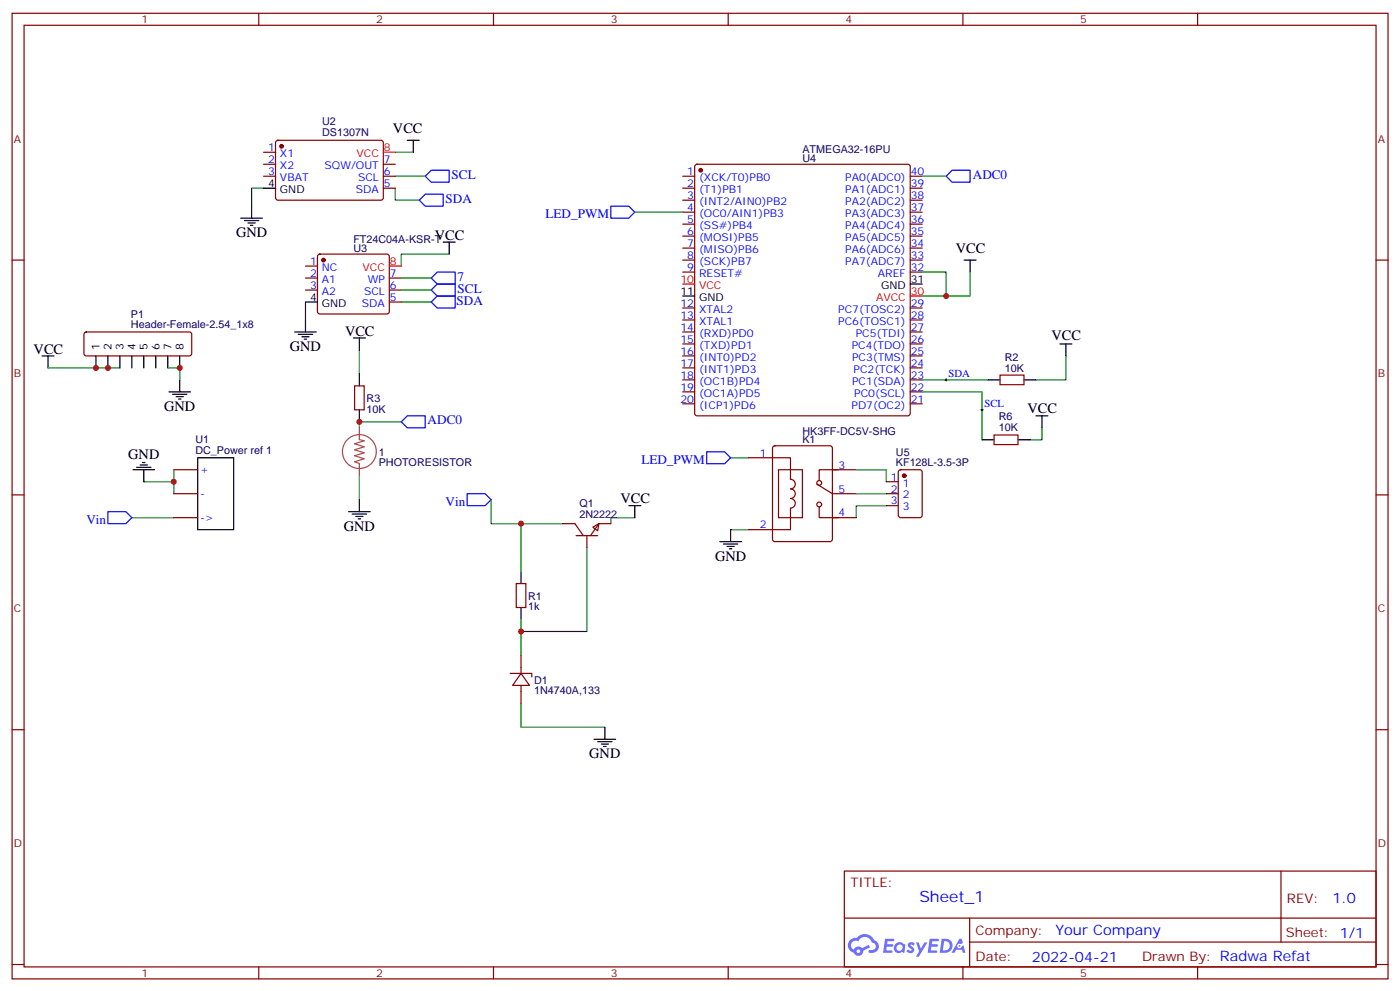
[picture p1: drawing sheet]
<svg xmlns="http://www.w3.org/2000/svg" width="412mm" height="292mm" viewBox="0 0 412 292" stroke-linecap="round" stroke-linejoin="round" font-family="sans-serif">
<g fill="none" stroke="#870000" stroke-width=".35">
<path d="M3.6 3.9h405.3v284.4h-405.3zM7.1 7.4h398.3v277.3h-398.3zM76.2 3.9v3.5M145.4 3.9v3.5M214.5 3.9v3.5M283.7 3.9v3.5M352.8 3.9v3.5M3.6 76.6h3.5M405.4 76.6h3.5M3.6 145.7h3.5M405.4 145.7h3.5M3.6 214.9h3.5"/>
<path d="M405.4 214.9h3.5M248.7 256.5h156.7v28.2h-156.7zM377.4 256.5v20.9M248.8 270.4h156.4M285.7 277.4h119.5M285.7 270.4v14.1M3.6 284h3.5M76.2 284.7v3.6M145.4 284.7v3.6M214.5 284.7v3.6M283.7 284.7v3.6M352.8 284.7v3.6"/>
<path d="M405.4 284h3.5"/>
</g>
<g fill="#5487ff">
<path d="M267.7 277.7a1.22 1.22 0 0 1 1.7 .2l-.3 .6a.47 .47 0 0 0-.4-.4 .47 .47 0 0 0-.5 .2l.2 .2a1.14 1.14 0 0 1 .7 1.8 1.14 1.14 0 0 1-1.9 0l-.2-.2 .5-.6 .7 .5a.29 .29 0 0 0 .4-.3 .29 .29 0 0 0-.3-.3 1.04 1.04 0 0 1-.6-1.7z"/>
<path d="M260.7 276.4h2.4l.3 .2-.1 .5-1.8 .1-.2 .8h1.6l.3 .4-.4 .4h-1.6l-.1 1.1h1.7l.2 .3-.2 .3-2.7 .1z"/>
<path d="M273.9 276.4h2.3l.4 .2-.2 .5-1.8 .1-.1 .8h1.5l.3 .4-.4 .4h-1.5l-.2 1.1h1.7l.2 .3-.2 .3-2.6 .1z"/>
<path d="M282.6 276.4h.7l.4 1.3-.6 .3a.69 .69 0 0 0-1.1 .3 .69 .69 0 0 0 .5 .9 .69 .69 0 0 0 .9-.6l.4-.2 .6 2.2h-.8l-.2-.9h-1.7l-.5 .9h-.9z"/>
<path d="M269.9 277.5h.7l.7 1.8 1.1-1.8h.8l-2.5 4.2h-.9l1-1.5z"/>
<path d="M277.4 276.4l-.6 4.2h1.4a2.11 2.11 0 0 0 2.4-2.1 2.11 2.11 0 0 0-2.5-2.1zM278.1 277.2a1.39 1.39 0 0 1 1.7 1.4 1.39 1.39 0 0 1-1.8 1.3h-.2z"/>
<path d="M263.7 278.1a1.54 1.54 0 0 0 0 2.1 1.54 1.54 0 0 0 2.1 .1l.6 .3 .3-2.3-.1-.3h-.5a1.49 1.49 0 0 0-2.4 .1zM264 279.1a.95 .95 0 0 1 1.9 0 .95 .95 0 0 1-1.9 0z"/>
<path d="M250.4 276.8a2.18 2.18 0 0 0 1.1 3.7 1.44 1.44 0 0 0 1.7 .9 1.44 1.44 0 0 0 1.1-1.4l2-1-.4-.8-1.9 1a1.47 1.47 0 0 0-2.5 .4 1.39 1.39 0 0 1-.6-1.9 1.39 1.39 0 0 1 2-.5 2.12 2.12 0 0 1 2.1-1.3 2.12 2.12 0 0 1 1.9 1.7 1.14 1.14 0 0 1 1.1 1.4 1.14 1.14 0 0 1-1.6 .7 .43 .43 0 0 0-.6 .4 .43 .43 0 0 0 .4 .5 1.98 1.98 0 0 0 2.6-1.2 1.98 1.98 0 0 0-1.3-2.6 3.1 3.1 0 0 0-5.2-.6l-.9 .1zM252.3 280.1a.55 .55 0 0 1 1.1 0 .55 .55 0 0 1-1.1 0z"/>
<circle cx="282.7" cy="278.5" r=".26"/>
</g>
<g fill="none" stroke="#008700" stroke-width=".35">
<path d="M77.6 55.4h-3.5v5.3M116.5 55.4v3.5h7M116.5 44.8h5.2M116.5 51.9h8.8M271.7 51.9h7M132.3 74.8h-14.1v3.6M187 62.5h14.1M90 88.9v5.3M118.2 88.9h8.8M118.2 85.4h8.8M118.2 81.9h8.8M271.7 80.1h7v7.1"/>
<path d="M285.8 80.1v7.1h-14.1M14.1 108.3h21.2M49.4 108.3h3.6v3.6M105.9 103v7.1M271.7 115.4h17.6v14.1M271.7 111.9h19.4M314 104.8v7.1h-8.8M51.2 138.3v3.6h-8.8M118.2 124.2h-12.3v1.8M215.2 134.8h5.3M252.3 138.3h8.8v3.6M307 126v3.5h-3.6"/>
<path d="M38.8 152.4h12.4M51.2 141.9v3.5M105.9 140.1v7M144.7 147.1v7.1h8.8M165.8 154.2h-12.3v14.1M187 152.4h-7v1.8M215.2 156h5.3M252.3 145.4h8.8M261.1 148.9h-8.8v3.5M172.9 161.3v24.6h-19.4M153.5 182.4v10.6M153.5 207.1v7.1h24.7"/>
</g>
<path d="M123.5 58.9l1.8-1.7h5.3v3.5h-5.3zM125.3 51.9l1.7-1.8h5.3v3.6h-5.3zM278.7 51.9l1.8-1.8h5.3v3.6h-5.3zM180 60.7h5.2l1.8 1.8-1.8 1.7h-5.2zM127 88.9l1.8-1.7h5.3v3.5h-5.3zM127 85.4l1.8-1.8h5.3v3.6h-5.3zM127 81.9l1.8-1.8h5.3v3.5h-5.3zM120 122.4h5.3v3.6h-5.3l-1.8-1.8zM208.2 133h5.3l1.7 1.8-1.7 1.8h-5.3zM31.8 150.7h5.3l1.7 1.7-1.7 1.8h-5.3zM137.6 145.4h5.3l1.8 1.7-1.8 1.8h-5.3z" fill="none" stroke="#00f" stroke-width=".35"/>
<g fill="none" stroke="#000" stroke-width=".35">
<path d="M77.6 55.4h3.6M120 41.3h3.5M121.7 41.3v3.5M70.9 64.2h6.4M72 64.9h4.2M73.1 65.7h2.1M73.8 66.4h.7M74.1 60.7v3.5M130.6 71.3h3.5M132.3 71.3v3.5M284 76.6h3.5M285.8 76.6v3.5"/>
<path d="M86.8 97.8h6.4M87.9 98.5h4.2M88.9 99.2h2.2M89.6 99.9h.7M90 94.2v3.6M90 88.9h3.5M104.1 99.5h3.5M105.9 99.5v3.5M201.1 87.2h3.5M268.1 83.6h3.6M12.4 104.8h3.5M14.1 104.8v3.5"/>
<path d="M28.3 104.8v3.5M31.8 104.8v3.5M35.3 104.8v3.5M38.8 104.8v3.5M42.4 104.8v3.5M45.9 104.8v3.5M49.4 104.8v3.5M49.8 115.4h6.3M50.8 116.1h4.3M51.9 116.8h2.1M52.6 117.5h.7M53 104.8v3.5"/>
<path d="M53 111.9v3.5M105.9 110.1v3.5M291.1 111.9h3.5M301.7 111.9h3.5M312.2 101.3h3.6M314 101.3v3.5M39.2 138.3h6.3M40.3 137.6h4.2M41.3 136.9h2.1M42 136.2h.7M42.4 138.3v3.6M58.2 134.8h10.6v21.2h-10.6z"/>
<path d="M105.9 120.7v3.5M289.3 129.5h3.5M299.9 129.5h3.5M305.2 122.4h3.5M307 122.4v3.6M102.7 150.7h6.3M103.8 151.4h4.2M104.8 152.1h2.1M105.5 152.8h.7M105.9 147.1v3.6M185.2 148.9h3.6M187 148.9v3.5"/>
<path d="M212.1 159.5h6.3M215.2 156v3.5M153.5 168.3v3.5M153.5 178.9v3.5M213.1 160.2h4.2M214.2 160.9h2.1M214.9 161.6h.7M175 217.7h6.4M176.1 218.4h4.2M177.1 219.1h2.1M177.8 219.8h.7M178.2 214.2v3.5"/>
</g>
<path d="M278.4 111.9h.7M278.7 111.5v.7M289 120.7h.7M289.3 120.3v.7" fill="none" stroke="#000" stroke-width=".29"/>
<path d="M229.3 138.3h7.1v14.1h-7.1z" fill="none" stroke="#870f00" stroke-width=".35"/>
<g fill="none" stroke="#870000" stroke-width=".35">
<path d="M77.6 51.9h3.6M77.6 44.8h3.6M77.6 48.4h3.6M81.4 41.5l.5-.2 30.6 .1 .4 .6v16.5l-.7 .4h-30.6l-.4-.7v-16.2zM112.9 51.9h3.6M112.9 55.4h3.6M112.9 48.4h3.6M201.1 51.9h3.5M201.1 55.4h3.5M201.1 58.9h3.5M204.9 48.6l.5-.2h62l.5 .2 .2 .5v72.6l-.2 .5-.5 .2h-62l-.5-.2-.3-.5v-72.6zM268.1 51.9h3.6"/>
<path d="M268.1 55.4h3.6M268.1 58.9h3.6M90 78.4h3.5M93.8 75l.4-.2h19.8l.5 .2 .2 .5v16.3l-.2 .5-.5 .2h-19.8l-.5-.3-.2-.4v-16.3zM201.1 62.5h3.5M201.1 66h3.5M201.1 69.5h3.5M201.1 73.1h3.5M201.1 76.6h3.5M268.1 62.5h3.6M268.1 66h3.6M268.1 69.5h3.6"/>
<path d="M268.1 73.1h3.6M268.1 76.6h3.6M25 98l.4-.2h30.4l.5 .2 .2 .5v5.6l-.3 .5-.4 .2h-30.4l-.5-.2-.2-.5v-5.6zM90 81.9h3.5M90 85.4h3.5M114.7 81.9h3.5M114.7 85.4h3.5M114.7 88.9h3.5M201.1 80.1h3.5M201.1 90.7h3.5M201.1 94.2h3.5M201.1 97.8h3.5"/>
<path d="M268.1 80.1h3.6M268.1 90.7h3.6M268.1 94.2h3.6M268.1 97.8h3.6M104.5 113.6h2.8v7.1h-2.8zM201.1 101.3h3.5M201.1 104.8h3.5M201.1 108.3h3.5M201.1 111.9h3.5M201.1 115.4h3.5M201.1 118.9h3.5M268.1 101.3h3.6"/>
<path d="M268.1 104.8h3.6M268.1 108.3h3.6M268.1 111.9h3.6M268.1 115.4h3.6M268.1 118.9h3.6M294.6 110.5h7.1v2.8h-7.1zM51.2 138.3h7M220.5 134.8h12.4v6.3a1.41 1.41 0 0 1 1.4 1.5 1.41 1.41 0 0 1-1.4 1.4 1.41 1.41 0 0 1 1.4 1.4 1.41 1.41 0 0 1-1.4 1.4 1.41 1.41 0 0 1 1.4 1.4 1.41 1.41 0 0 1-1.4 1.4v6.4h-12.4M227.8 131.5l.5-.2h16.2l.7 .4v27.1l-.4 .6-16.5 .1-.7-.5v-27zM245.2 138.3h7.1M247 138.3h-5.7v3.2M264.9 138.5l.4-.2h5.7l.6 .5 .1 12.9-.5 .7h-5.9l-.6-.4-.1-13z"/>
<path d="M292.8 128.1h7.1v2.8h-7.1zM51.2 152.4h7M51.2 145.4h7M165.8 154.2h3.6l2.4 3.5M169.7 157.7h6.4M172.9 157.7v3.6M174.7 155.3l1.7-1.1-.3 2.1zM180 154.2h-3.6l-2.4 3.5M240.6 142.6l4.6 2.8h7.1M241.3 149.3v3.1h5.7M245.2 152.4h7.1M261.1 145.4h3.5"/>
<path d="M261.1 141.9h3.5M261.1 148.9h3.5M152.1 171.8h2.8v7.1h-2.8zM150.3 198.3h6.4v1.1M153.5 198.3l2.5 3.5h-5zM153.5 193v5.3M153.5 201.8v5.3"/>
<circle cx="241.3" cy="142.2" r=".71"/>
<circle cx="241.3" cy="148.6" r=".71"/>
</g>
<g fill="#870000" stroke="#870000" stroke-width=".35">
<circle cx="206.4" cy="50.1" r=".53"/>
<circle cx="95.3" cy="76.6" r=".53"/>
<circle cx="266.4" cy="140.1" r=".53"/>
<circle cx="82.9" cy="43.1" r=".53"/>
</g>
<path d="M112.9 44.8h3.6M114.7 78.4h3.5M201.1 83.6h3.5M268.1 87.2h3.6" fill="none" stroke="#f00" stroke-width=".35"/>
<path d="M105.9 128a5 5 0 0 0-4.5 7.2 5 5 0 0 0 8.5 .8 5 5 0 0 0-3.1-7.9l-.9-.1M105.9 126v3.4l1.4 .4-2.8 .9 2.8 .9-2.8 .8 2.8 .9-2.8 .9 2.8 .9-2.8 .9 1.4 .5M105.9 136.6v3.5" fill="none" stroke="#a64a4a" stroke-width=".35"/>
<g fill="#c00">
<circle cx="278.7" cy="87.2" r=".88"/>
<circle cx="53" cy="108.3" r=".88"/>
<circle cx="28.3" cy="108.3" r=".88"/>
<circle cx="31.8" cy="108.3" r=".88"/>
<circle cx="105.9" cy="124.2" r=".88"/>
<circle cx="51.2" cy="141.9" r=".88"/>
<circle cx="153.5" cy="154.2" r=".88"/>
<circle cx="153.5" cy="185.9" r=".88"/>
</g>
<text font-size="4.6" fill="#00f" x="270.8" y="265.5">Sheet_1</text>
<g font-size="4.2">
<text x="115.8" y="39.2">VCC</text>
<text x="69.5" y="69.9">GND</text>
<text x="128.1" y="70.6">VCC</text>
<text x="281.6" y="74.5">VCC</text>
<text x="101.6" y="98.8">VCC</text>
<text x="309.8" y="100.3">VCC</text>
<text x="9.9" y="104.1">VCC</text>
<text x="85.4" y="103.4">GND</text>
<text x="48.4" y="121">GND</text>
<text x="302.7" y="121.7">VCC</text>
<text x="37.8" y="135.2">GND</text>
<text x="182.8" y="148.2">VCC</text>
<text x="101.3" y="156.3">GND</text>
<text x="210.6" y="165.1">GND</text>
<text x="173.6" y="223.3">GND</text>
</g>
<g font-size="4.2" fill="#00f">
<text x="392.5" y="265.8">1.0</text>
<text x="310.9" y="275.3">Your Company</text>
<text x="304" y="283.1">2022-04-21</text>
</g>
<g font-size="3.9" fill="#00f">
<text x="133" y="52.7">SCL</text>
<text x="286.6" y="52.7">ADC0</text>
<text x="131.3" y="59.7">SDA</text>
<text x="160.7" y="64.2">LED_PWM</text>
<text x="134.8" y="82.7">7</text>
<text x="134.5" y="89.7">SDA</text>
<text x="134.8" y="86.2">SCL</text>
<text x="126" y="125">ADC0</text>
<text x="188.9" y="136.6">LED_PWM</text>
<text x="131.3" y="148.9">Vin</text>
<text x="25.4" y="154.2">Vin</text>
</g>
<g font-size="3.9" fill="#800">
<text x="250.5" y="261.1">TITLE:</text>
<text x="379.1" y="265.8">REV:</text>
<text x="287.4" y="275.3">Company:</text>
<text x="378.8" y="275.9">Sheet: 1/1</text>
<text x="287.4" y="283">Date:</text>
<text x="336.5" y="283.1">Drawn By: Radwa Refat</text>
</g>
<g font-size="3.2" fill="#800">
<text x="41.7" y="6.9">1</text>
<text x="110.8" y="6.9">2</text>
<text x="180" y="6.9">3</text>
<text x="249.1" y="6.9">4</text>
<text x="318.2" y="6.9">5</text>
<text x="4.1" y="42">A</text>
<text x="405.9" y="42">A</text>
<text x="4.1" y="111.2">B</text>
<text x="405.9" y="111.2">B</text>
<text x="4.1" y="180.3">C</text>
<text x="405.9" y="180.3">C</text>
<text x="4.1" y="249.4">D</text>
<text x="405.9" y="249.4">D</text>
<text x="41.7" y="287.7">1</text>
<text x="110.8" y="287.7">2</text>
<text x="180" y="287.7">3</text>
<text x="249.1" y="287.7">4</text>
<text x="318.2" y="287.7">5</text>
</g>
<g font-size="3.2" fill="#000080">
<text x="94.9" y="40">DS1307N</text>
<text x="94.9" y="36.8">U2</text>
<text x="236.4" y="45.2">ATMEGA32-16PU</text>
<text x="236.4" y="47.7">U4</text>
<text x="104.1" y="71.6">FT24C04A-KSR-T</text>
<text x="104.1" y="74.1">U3</text>
<text x="38.6" y="93.7">P1</text>
<text x="38.6" y="96.7">Header-Female-2.54_1x8</text>
<text x="296" y="106.2">R2</text>
<text x="296" y="109.4">10K</text>
<text x="108" y="118.3">R3</text>
<text x="108" y="121.5">10K</text>
<text x="294.2" y="123.8">R6</text>
<text x="57.5" y="130.6">U1</text>
<text x="236.4" y="128.1">HK3FF-DC5V-SHG</text>
<text x="236.4" y="130.6">K1</text>
<text x="294.2" y="127">10K</text>
<text x="57.5" y="133.7">DC_Power ref 1</text>
<text x="111.6" y="137.3">PHOTORESISTOR</text>
<text x="111.6" y="134.3">1</text>
<text x="263.9" y="137.2">KF128L-3.5-3P</text>
<text x="263.9" y="134.1">U5</text>
<text x="170.7" y="149.4">Q1</text>
<text x="170.7" y="152.4">2N2222</text>
<text x="155.6" y="179.6">1k</text>
<text x="155.6" y="176.6">R1</text>
<text x="157.4" y="201.3">D1</text>
<text x="157.4" y="204.3">1N4740A,133</text>
</g>
<g font-size="3.2" fill="#00f">
<text x="79" y="44.5">1</text>
<text x="82.5" y="46.2">X1</text>
<text x="79" y="48">2</text>
<text x="79" y="51.5">3</text>
<text x="82.5" y="49.8">X2</text>
<text x="82.5" y="53.3">VBAT</text>
<text x="95.6" y="49.8">SQW/OUT</text>
<text x="105.5" y="53.3">SCL</text>
<text x="113.1" y="51.5">6</text>
<text x="113.1" y="48">7</text>
<text x="202.5" y="51.5">1</text>
<text x="206" y="53.3">(XCK/T0)PB0</text>
<text x="249" y="53.3">PA0(ADC0)</text>
<text x="268.3" y="51.5">40</text>
<text x="104.8" y="56.8">SDA</text>
<text x="113.1" y="55.1">5</text>
<text x="202.5" y="55.1">2</text>
<text x="202.5" y="58.6">3</text>
<text x="206" y="56.8">(T1)PB1</text>
<text x="249" y="56.8">PA1(ADC1)</text>
<text x="268.3" y="58.6">38</text>
<text x="268.3" y="55.1">39</text>
<text x="202.5" y="62.1">4</text>
<text x="202.5" y="65.7">5</text>
<text x="206" y="60.4">(INT2/AIN0)PB2</text>
<text x="206" y="63.9">(OC0/AIN1)PB3</text>
<text x="249" y="63.9">PA3(ADC3)</text>
<text x="249" y="60.4">PA2(ADC2)</text>
<text x="268.3" y="65.7">36</text>
<text x="268.3" y="62.1">37</text>
<text x="202.5" y="69.2">6</text>
<text x="206" y="67.4">(SS#)PB4</text>
<text x="206" y="70.9">(MOSI)PB5</text>
<text x="249" y="70.9">PA5(ADC5)</text>
<text x="249" y="67.4">PA4(ADC4)</text>
<text x="268.3" y="69.2">35</text>
<text x="91.3" y="78">1</text>
<text x="202.5" y="72.7">7</text>
<text x="202.5" y="76.2">8</text>
<text x="206" y="74.5">(MISO)PB6</text>
<text x="206" y="78">(SCK)PB7</text>
<text x="249" y="78">PA7(ADC7)</text>
<text x="249" y="74.5">PA6(ADC6)</text>
<text x="268.3" y="76.2">33</text>
<text x="268.3" y="72.7">34</text>
<text x="91.3" y="81.5">2</text>
<text x="94.8" y="79.8">NC</text>
<text x="94.8" y="83.3">A1</text>
<text x="108.3" y="83.3">WP</text>
<text x="114.9" y="81.5">7</text>
<text x="202.5" y="79.8">9</text>
<text x="206" y="81.5">RESET#</text>
<text x="258.6" y="81.5">AREF</text>
<text x="268.3" y="79.8">32</text>
<text x="91.3" y="85.1">3</text>
<text x="94.8" y="86.8">A2</text>
<text x="107.2" y="86.8">SCL</text>
<text x="114.9" y="88.6">5</text>
<text x="114.9" y="85.1">6</text>
<text x="106.6" y="90.3">SDA</text>
<text x="200.4" y="90.3">12</text>
<text x="200.4" y="93.9">13</text>
<text x="206" y="92.1">XTAL2</text>
<text x="206" y="95.6">XTAL1</text>
<text x="247" y="95.6">PC6(TOSC1)</text>
<text x="247" y="92.1">PC7(TOSC2)</text>
<text x="268.3" y="93.9">28</text>
<text x="268.3" y="90.3">29</text>
<text x="200.4" y="97.4">14</text>
<text x="200.4" y="100.9">15</text>
<text x="206" y="99.2">(RXD)PD0</text>
<text x="252.1" y="99.2">PC5(TDI)</text>
<text x="268.3" y="100.9">26</text>
<text x="268.3" y="97.4">27</text>
<text x="200.4" y="104.5">16</text>
<text x="200.4" y="108">17</text>
<text x="206" y="102.7">(TXD)PD1</text>
<text x="206" y="106.2">(INT0)PD2</text>
<text x="250.9" y="102.7">PC4(TDO)</text>
<text x="251" y="106.2">PC3(TMS)</text>
<text x="268.3" y="108">24</text>
<text x="268.3" y="104.5">25</text>
<text x="200.4" y="111.5">18</text>
<text x="206" y="109.7">(INT1)PD3</text>
<text x="206" y="113.3">(OC1B)PD4</text>
<text x="251" y="113.3">PC1(SDA)</text>
<text x="251.4" y="109.7">PC2(TCK)</text>
<text x="268.3" y="111.5">23</text>
<text x="279.4" y="111">SDA</text>
<text x="200.4" y="115">19</text>
<text x="200.4" y="118.6">20</text>
<text x="206" y="116.8">(OC1A)PD5</text>
<text x="251.7" y="116.8">PC0(SCL)</text>
<text x="268.3" y="118.6">21</text>
<text x="268.3" y="115">22</text>
<text x="290" y="119.8">SCL</text>
<text x="206" y="120.3">(ICP1)PD6</text>
<text x="250.9" y="120.3">PD7(OC2)</text>
<text x="223.8" y="134.4">1</text>
<text x="247" y="138">3</text>
<text x="58.9" y="139.4">+</text>
<text x="262.4" y="141.5">1</text>
<text x="265.9" y="143.3">1</text>
<text x="58.9" y="146.4">-</text>
<text x="247" y="145">5</text>
<text x="262.4" y="145">2</text>
<text x="262.4" y="148.6">3</text>
<text x="265.9" y="146.8">2</text>
<text x="58.9" y="153.5">-&gt;</text>
<text x="223.8" y="155.6">2</text>
<text x="247" y="152.1">4</text>
<text x="265.9" y="150.3">3</text>
</g>
<g font-size="3.2" fill="#f00">
<text x="105" y="46.2">VCC</text>
<text x="113.1" y="44.5">8</text>
<text x="114.9" y="78">8</text>
<text x="106.8" y="79.8">VCC</text>
<text x="200.4" y="83.3">10</text>
<text x="206" y="85.1">VCC</text>
<text x="258.1" y="88.6">AVCC</text>
<text x="268.3" y="86.8">30</text>
</g>
<g font-size="3.2">
<text x="79" y="55.1">4</text>
<text x="82.5" y="56.8">GND</text>
<text x="268.3" y="83.3">31</text>
<text x="91.3" y="88.6">4</text>
<text x="200.4" y="86.8">11</text>
<text x="206" y="88.6">GND</text>
<text x="259.6" y="85.1">GND</text>
<text x="94.8" y="90.3">GND</text>
<text x="29.3" y="103" transform="rotate(-90 29.3 103)">1</text>
<text x="32.8" y="103" transform="rotate(-90 32.8 103)">2</text>
<text x="36.4" y="103" transform="rotate(-90 36.4 103)">3</text>
<text x="39.9" y="103" transform="rotate(-90 39.9 103)">4</text>
<text x="43.4" y="103" transform="rotate(-90 43.4 103)">5</text>
<text x="47" y="103" transform="rotate(-90 47 103)">6</text>
<text x="50.5" y="103" transform="rotate(-90 50.5 103)">7</text>
<text x="54" y="103" transform="rotate(-90 54 103)">8</text>
</g>
</svg>
